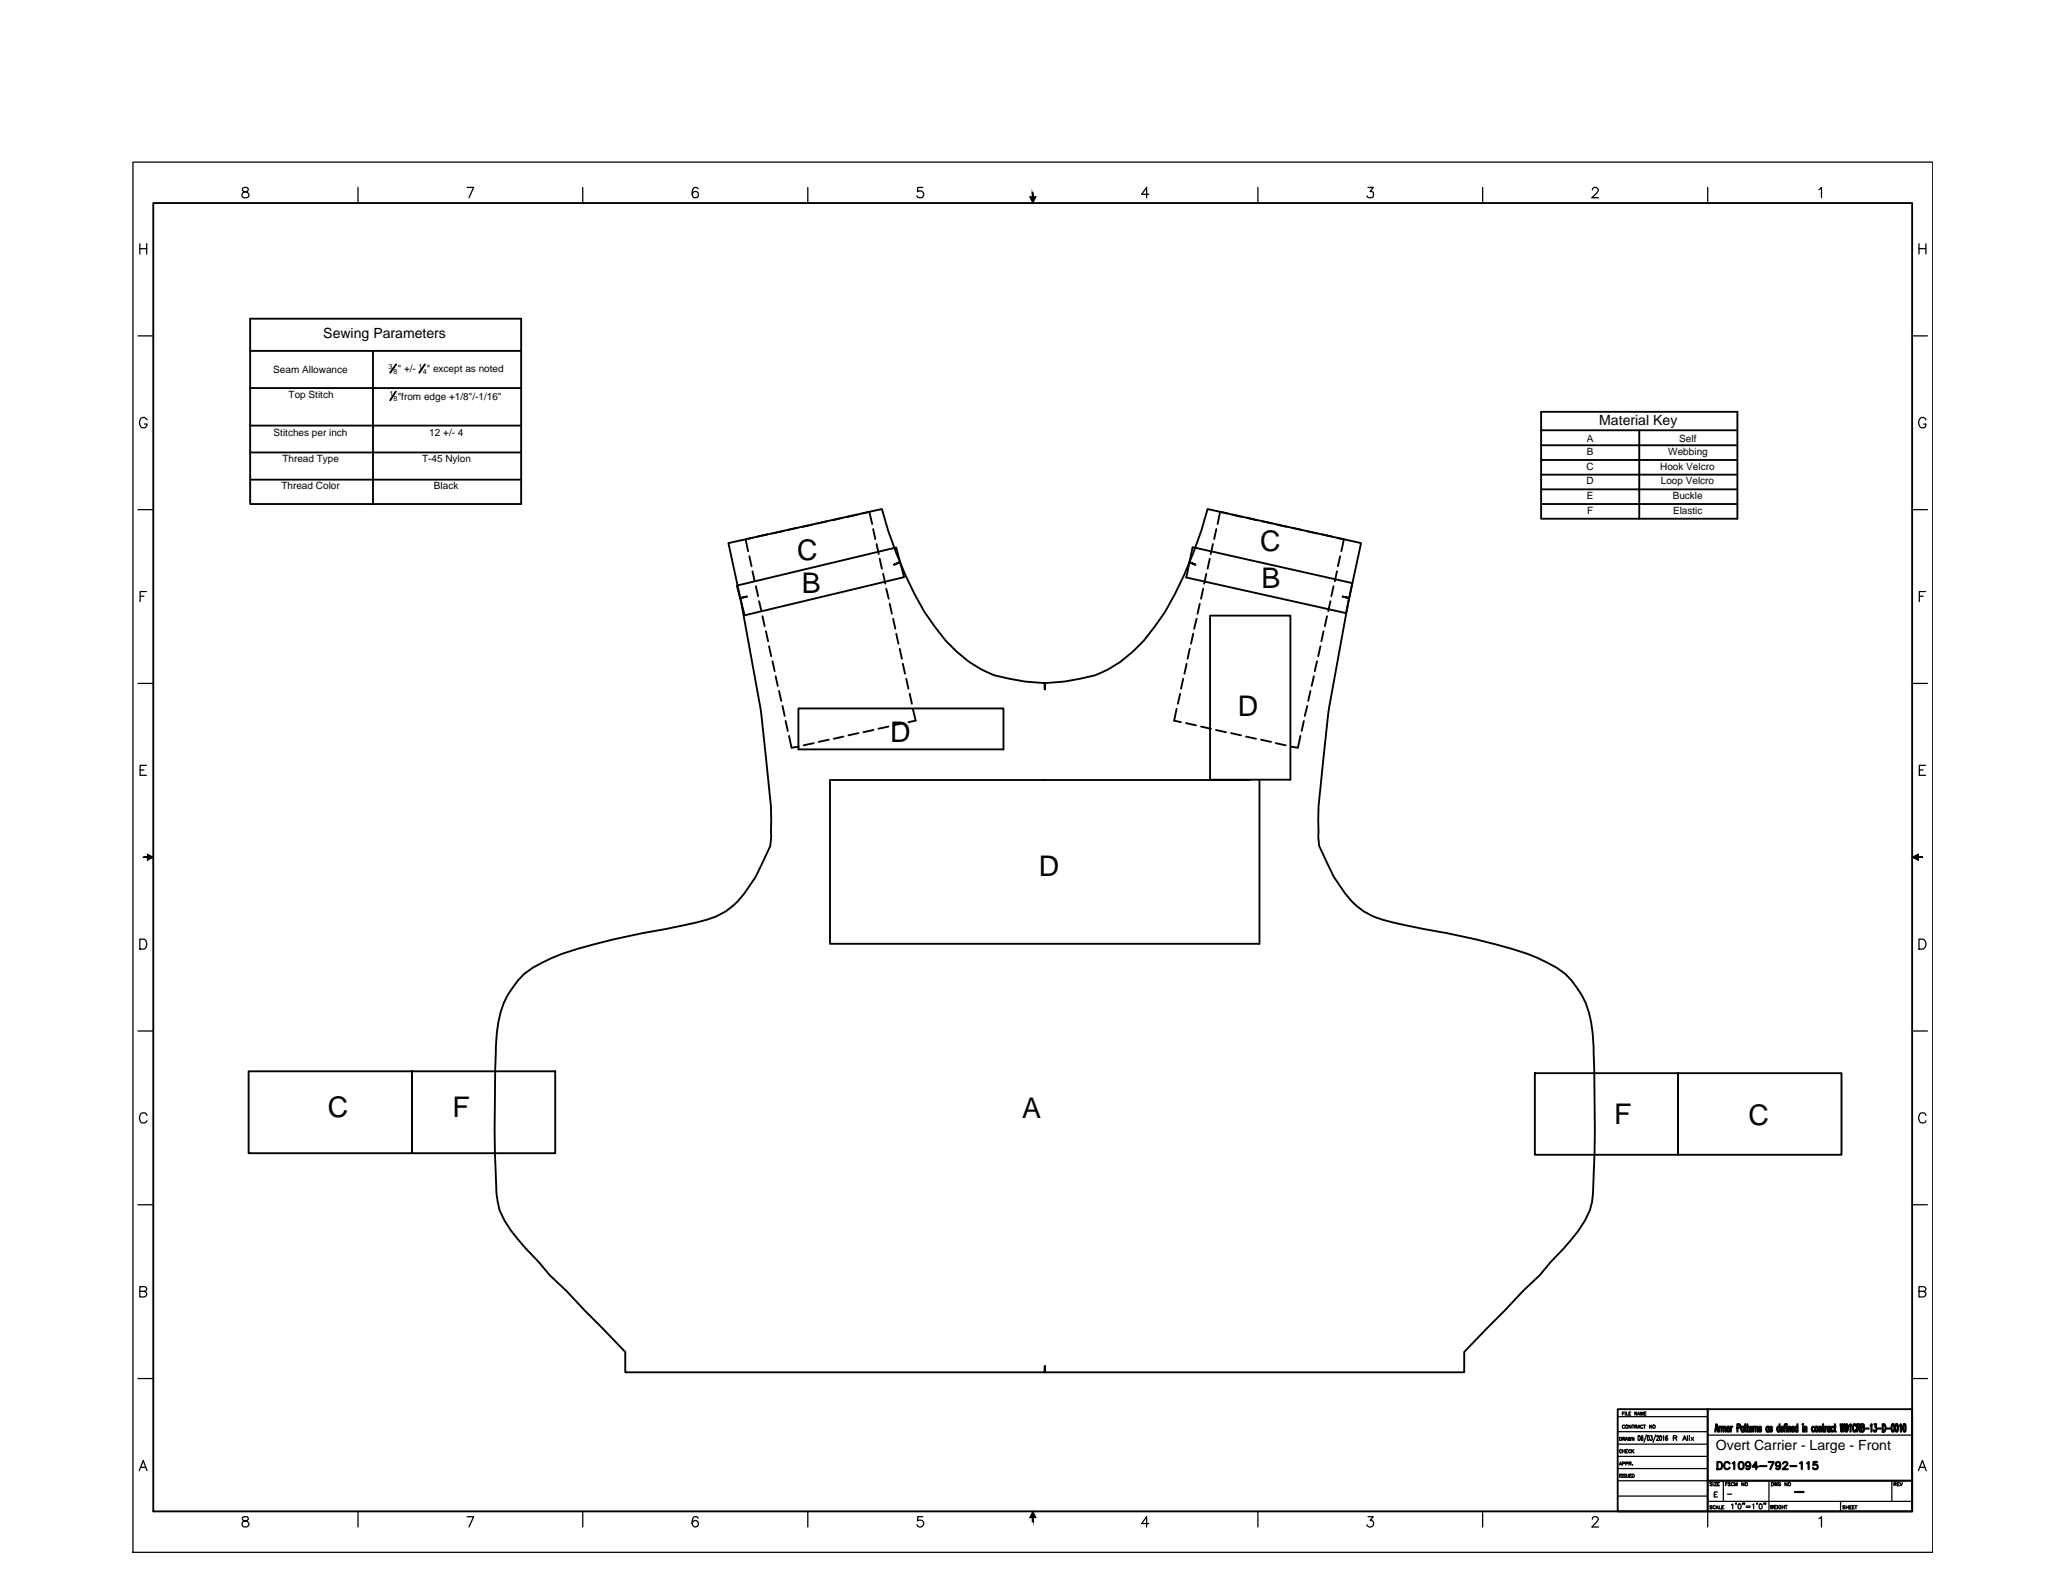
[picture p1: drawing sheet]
<svg xmlns="http://www.w3.org/2000/svg" width="279mm" height="216mm" viewBox="0 0 279 216" stroke-linecap="round" stroke-linejoin="round" font-family="sans-serif">
<!-- layer: T001L001 -->
<g fill="none" stroke="#000" stroke-width=".25">
<path d="M98.7 73.6l20.7-4.7 .9 3 1.6 4.2-.8 .4 .8-.4a38.4 38.4 0 0 0 6.2 10.7 16.5 16.5 0 0 0 6.6 4.7l4.1 .8 2.7 .2v.9v-.9l2.7-.2 2.1-.4a13.3 13.3 0 0 0 7.1-3.6 31.3 31.3 0 0 0 7-10.4l.7-1.8 .8 .4-.8-.4 1.6-4.2 .8-3 20.8 4.7-1.6 7.4-.9-.2 .9 .2-2.7 14.8-.7 6.8a64.6 64.6 0 0 0-.8 10.7l.2 1.3 1.1 2.5a15.2 15.2 0 0 0 4.9 6.3 16.5 16.5 0 0 0 5.5 1.9 154.6 154.6 0 0 1 14.5 3.2 22.3 22.3 0 0 1 7.3 3.4 11.9 11.9 0 0 1 3.7 8l.1 2.6a168.1 168.1 0 0 1-.2 20.3 11.5 11.5 0 0 1-2.8 5.1l-2.8 3.1-1.5 1.7-2.2 2.1-8 8.3v2.8h-56.8v-.9v.9h-56.8v-2.8l-8-8.3-2.3-2.1-1.4-1.7a30.3 30.3 0 0 1-4.7-5.7l-.6-1.4-.5-2.2a199.8 199.8 0 0 1 0-19.2 16 16 0 0 1 1.6-7.7 10 10 0 0 1 4.7-4.4 28.5 28.5 0 0 1 6.9-2.5 166.7 166.7 0 0 1 12.4-2.6 16.5 16.5 0 0 0 5.5-1.9 13.6 13.6 0 0 0 4.8-6.3l1.2-2.5 .2-1.3a64.6 64.6 0 0 0-.8-10.7l-.7-6.8-2.7-14.8 .8-.2-.8 .2zM101.5 75.3l.3 1.4M101.9 72.8l-.9 .3 .3 1.6M101.9 77.4l.3 1.3M102.4 79.4l.3 1.4M103.9 72.4l-1.3 .3M106 72l-1.4 .2M108 71.5l-1.3 .3M110 71.1l-1.3 .3M112.1 70.6l-1.4 .3M114.1 70.1l-1.4 .4M116.1 69.7l-1.3 .3"/>
<path d="M116.8 69.5l.9-.2 .4 1.7M118.3 71.7l.2 1.3M118.7 73.7l.3 1.3M119.1 75.7l.3 1.3M119.6 77.7l.3 1.4M120 79.7l.4 1.4M163 79.7l-.3 1.4M163.4 77.7l-.3 1.4M163.8 75.7l-.3 1.3M164.3 73.7l-.3 1.3M164.7 71.7l-.3 1.3M166.2 69.5l-1-.2-.3 1.7"/>
<path d="M166.8 69.7l1.4 .3M168.9 70.1l1.3 .4M170.9 70.6l1.4 .3M172.9 71.1l1.4 .3M175 71.5l1.3 .3M177 72l1.4 .2M179 72.4l1.4 .3M180.6 79.4l-.3 1.4M181.1 72.8l.9 .3-.3 1.6M181.1 77.4l-.3 1.3M181.5 75.3l-.3 1.4M102.8 81.4l.3 1.4"/>
<path d="M103.3 83.5l.3 1.3M103.7 85.5l.3 1.4M104.2 87.5l.3 1.4M104.6 89.6l.3 1.3M105 91.6l.3 1.3M105.5 93.6l.3 1.3M106 95.6l.3 1.4M106.4 97.6l.3 1.4M106.9 99.7l.3 1.6 1-.2M108.1 96h27.8v5.5h-27.8zM114.2 99.8l-1.3 .3M116.3 99.3l-1.4 .3"/>
<path d="M118.3 98.9l-1.4 .3M120.3 98.4l-1.3 .3M120.5 81.8l.3 1.3M121 83.8l.3 1.4M121.4 85.8l.3 1.4M121.8 87.9l.3 1.3M122.3 89.9l.3 1.4M122.4 97.9l-1.4 .3M122.7 91.9l.3 1.4M123.2 94l.3 1.3M123.6 96l.4 1.6-1 .2M159.4 96l-.4 1.6 .9 .2"/>
<path d="M159.8 94l-.3 1.3M160.2 91.9l-.3 1.4M160.6 97.9l1.4 .3M160.7 89.9l-.3 1.4M161.1 87.9l-.3 1.3M161.6 85.8l-.3 1.4M162.1 83.8l-.4 1.4M162.5 81.8l-.3 1.3M162.7 98.4l1.3 .3M163.9 83.4h10.9v22.2h-10.9zM164.7 98.9l1.3 .3M166.7 99.3l1.4 .3"/>
<path d="M168.8 99.8l1.3 .3M176.1 99.7l-.3 1.6-1-.2M176.6 97.6l-.3 1.4M177.1 95.6l-.4 1.4M177.5 93.6l-.3 1.3M177.9 91.6l-.3 1.3M178.4 89.6l-.3 1.3M178.8 87.5l-.3 1.4M179.3 85.5l-.3 1.4M179.7 83.5l-.3 1.3M180.2 81.4l-.3 1.4M110.2 100.7l-1.3 .3"/>
<path d="M112.2 100.2l-1.3 .3M169.3 105.6h-56.9v22.2h58.2v-22.2M170.8 100.2l1.3 .3M172.8 100.7l1.3 .3"/>
</g>
<!-- layer: 0 -->
<g fill="none" stroke="#000" stroke-width=".25">
<path d="M20.8 27.5h238.2v177.2h-238.2zM33.9 43.2h36.7v25.1h-36.7zM33.9 47.5h36.7M33.9 52.6h36.7M33.9 57.6h36.7M50.5 47.5v20.8M53.6 53l-.8 1.2M53.7 49.3l-.9 1.2M57.5 49.3l-.7 1.2M208.7 55.8h26.6v14.5h-26.6zM208.7 58.3h26.6M222 58.3v12"/>
<path d="M33.9 61.3h36.7M33.9 65h36.7M99.8 79.3l21.6-5.1 1 4-21.5 5.1zM161.5 74.1l21.6 4.9-.8 4-21.6-4.8zM208.7 60.3h26.6M208.7 62.3h26.6M208.7 64.3h26.6M208.7 66.3h26.6M208.7 68.3h26.6M33.7 145.1h22.1v11.1h-22.1zM55.8 145.1h19.4v11.1h-19.4zM207.9 145.4h19.4v11h-19.4z"/>
<path d="M227.3 145.4h22.1v11h-22.1zM219.1 190.9h39.9v13.8h-39.9z"/>
</g>
<!-- layer: AM_BOR -->
<g fill="#000" stroke="#000" stroke-width=".14">
<path d="M139.5 26.7h.8l-.4 .8zM20 115.7l.8 .4-.8 .4zM259 116.1l.8-.4v.8zM139.9 204.7l.4 .9h-.8z"/>
<path d="M139.8 26.1l.1 .6v-.6zM139.8 26.1l.1 .6h-.1z"/>
<path d="M19.4 116.1h.6zM19.4 116.1h.6z"/>
<path d="M259.8 116.1h.6zM259.8 116.1h.6h-.6z"/>
<path d="M139.8 205.6v.5h.1zM139.8 205.6h.1v.5z"/>
</g>
<g fill="none" stroke="#000" stroke-width=".17">
<path d="M18 22h243.8v188.3h-243.8zM18.9 33.7h1M18.9 33v1.4M19.9 33v1.4M32.9 25.5a.27 .27 0 0 0-.1 .2 .27 .27 0 0 0 .2 .2 .49 .49 0 0 1 .6 .2 .49 .49 0 0 1-.1 .6l-.4 .1-.3-.1a.51 .51 0 0 1 .1-.6 .51 .51 0 0 1 .5-.2 .27 .27 0 0 0 .2-.2 .27 .27 0 0 0-.1-.2l-.1-.1zM48.5 25.4v2.1M63.3 25.4h.8l-.6 1.4M78.9 25.4v2.1M94.5 25.6a.38 .38 0 0 0-.5-.1 .82 .82 0 0 0 .1 1.3 .43 .43 0 0 0 .5-.4 .43 .43 0 0 0-.4-.5 .43 .43 0 0 0-.5 .4M109.4 25.4v2.1M125 25.4h-.7v.6a.49 .49 0 0 1 .7 0 .49 .49 0 0 1-.1 .7 .49 .49 0 0 1-.7-.2M155.6 26.3h-1l.7-.9v1.4"/>
<path d="M170.4 25.4v2.1M185.3 25.4h.7l-.4 .5a.44 .44 0 0 1 .4 .5 .44 .44 0 0 1-.6 .4l-.1-.1-.2-.2M200.8 25.4v2.1M215.7 25.7v-.1l.2-.2a.45 .45 0 0 1 .6 .4l-.2 .3-.7 .7h.9M231.3 25.4v2.1M246.4 25.7l.3-.3v1.4M259.9 33v1.4M259.9 33.7h.9M260.8 33v1.4M18.7 45.5h2.1M19.9 56.9a.52 .52 0 0 0-.6-.4 .52 .52 0 0 0-.4 .6v.3a.51 .51 0 0 0 .5 .5 .51 .51 0 0 0 .5-.5h-.3M259 45.5h2"/>
<path d="M260.8 56.9a.5 .5 0 0 0-.6-.4 .5 .5 0 0 0-.3 .6v.3a.49 .49 0 0 0 .4 .6 .49 .49 0 0 0 .5-.6h-.3M18.7 69h2.1M259 69h2M18.7 92.6h2.1M19 80.8h.5M19.8 80.1h-.8v1.4M259 92.6h2M259.9 80.8h.5M260.8 80.1h-.9v1.4M19 104.3h.5M19.8 103.7h-.8v1.3h.8M259.9 104.3h.5"/>
<path d="M260.8 103.7h-.9v1.3h.9M18.7 139.6h2.1M18.9 127.2h.5a.71 .71 0 0 1 .5 .7 .71 .71 0 0 1-.5 .7h-.5zM259 139.6h2M259.9 127.2h.5a.71 .71 0 0 1 .5 .7 .71 .71 0 0 1-.5 .7h-.5zM19.9 151.1a.52 .52 0 0 0-.6-.4 .52 .52 0 0 0-.4 .5v.4a.53 .53 0 0 0 .4 .5 .53 .53 0 0 0 .6-.3M260.8 151.1a.5 .5 0 0 0-.5-.4 .5 .5 0 0 0-.4 .5v.4a.51 .51 0 0 0 .4 .5 .51 .51 0 0 0 .5-.3M18.7 163.2h2.1M18.9 174.9h.6a.36 .36 0 0 0 .4-.4l-.2-.2h-.8v1.4h.6a.38 .38 0 0 0 .4-.3 .38 .38 0 0 0-.2-.4l-.2-.1M259 163.2h2M259.9 174.9h.6a.32 .32 0 0 0 .3-.3 .32 .32 0 0 0-.3-.3h-.6v1.4h.6a.38 .38 0 0 0 .3-.4 .38 .38 0 0 0-.3-.4M18.7 186.7h2.1"/>
<path d="M18.9 199.2l.5-1.4 .5 1.4M19.1 198.7h.6M219.1 193.9h12.2M219.1 195.6h12.2M219.1 197.3h12.2M219.1 191.9h12.2M219.1 198.9h12.2M219.3 198.4l.2-.4 .1 .4M219.3 194.7a.22 .22 0 0 1 .3 .2 .22 .22 0 0 1-.3 .2zM219.3 199.7v.4M219.3 198.3h.3M219.6 196.5a.15 .15 0 0 0-.1-.2 .15 .15 0 0 0-.2 .2v.1a.15 .15 0 0 0 .2 .2 .15 .15 0 0 0 .1-.1"/>
<path d="M219.7 198.2h.3v-.1l-.3-.1v.4M219.7 191.5h.2M219.8 194.9h.2l.1-.1-.3-.1v.4M219.8 199.7h-.3v.1l.3 .2-.1 .1h-.2M219.8 196.3v.5M219.8 196.5h.3M219.9 194.9l.2 .2M220 191.2h-.3v.5M220 193.1a.17 .17 0 0 0-.2-.1 .17 .17 0 0 0-.1 .3 .16 .16 0 0 0 .1 .1 .16 .16 0 0 0 .2 0M220.1 196.3v.5M220.1 195.1l.2-.4 .1 .4M220.1 191.2v.5"/>
<path d="M220.1 199.7h-.2v.1l.2 .2v.1h-.2M220.2 198.2h.2v-.2h-.2v.4M220.2 196.5h.2M220.2 195h.2M220.3 191.2v.5h.2M220.3 199.7v.4h.2v-.4M220.4 196.3h-.2v.5h.2M220.5 194.7l.1 .4 .1-.4 .1 .4 .1-.4M220.6 198.2h.3v-.1l-.3-.1v.4M220.6 191.5h.1M220.7 199.9h.1M220.8 198.2l.1 .2"/>
<path d="M220.9 191.2h-.3v.5h.3M220.9 196.5a.15 .15 0 0 0-.2-.2 .15 .15 0 0 0-.1 .2v.1a.15 .15 0 0 0 .1 .2 .15 .15 0 0 0 .2-.1M220.9 193v.4l-.3-.4v.4M221 199.7h-.3v.4h.3M221 196.3v.5M221 199.7h.2a.24 .24 0 0 1 .1 .2 .24 .24 0 0 1-.1 .2h-.2zM221 193h.3M221.1 198.4h.1M221.1 196.5l.2 .3M221.2 193v.4M221.3 194.7v.4l-.3-.4v.4M221.3 196.3l-.3 .3"/>
<path d="M221.4 193.2h.3v-.2h-.3v.4M221.5 193.2l.2 .2M221.7 191.2v.5l-.3-.5v.5M221.8 191.7l.1-.5 .2 .5M221.8 193.4l.2-.4 .1 .4M221.8 191.5h.3M221.8 193.3h.3M221.9 194.5a.35 .35 0 0 1 .3 .2 .35 .35 0 0 1-.2 .4h-.1l-.1-.1zM222.2 191.7v-.5l.1 .5 .2-.5v.5M222.5 193.1a.2 .2 0 0 0-.3 0 .2 .2 0 0 0 0 .3 .2 .2 0 0 0 .3 0M222.5 194.5h-.2v.6a.19 .19 0 0 0 .2-.2 .19 .19 0 0 0-.2-.2v.2M222.6 193h.3"/>
<path d="M222.7 191.5h.2M222.7 193v.4M222.9 191.2h-.2v.5h.2M223 194.3l-.4 1.1M223.2 194.5h.1l.1 .1-.1 .5h-.1l-.1-.1zM223.5 194.5h.2v.2a.18 .18 0 0 1 .1 .3 .18 .18 0 0 1-.3 .1v-.1M223.7 193v.4l-.3-.4v.4M224.3 194.3l-.4 1.1M224.4 194.6v-.1h.2v.2l-.3 .4h.3M224.8 194.5a.35 .35 0 0 1 .3 .2 .35 .35 0 0 1-.2 .4h-.1v-.1zM225.2 194.6l.1-.1v.6M225.8 194.5a.35 .35 0 0 0-.3 .2 .35 .35 0 0 0 .2 .4 .19 .19 0 0 0 .2-.2 .19 .19 0 0 0-.2-.2l-.1 .2"/>
<path d="M226.6 194.8h.4l.1-.2-.2-.1h-.3v.6M226.9 194.8l.2 .3M227.9 195.1l.2-.6 .3 .6M228 194.9h.3M228.5 194.5v.6M228.8 194.5h.1M228.8 194.7v.4M229 194.7l.4 .4M229.4 194.7l-.4 .4M231.3 194.4h27.7M259 186.7h2M259.8 199.2l.6-1.4 .5 1.4"/>
<path d="M260 198.7h.7M32.9 205.5l-.1 .3 .2 .1a.58 .58 0 0 1 .7 .6 .47 .47 0 0 1-.6 .3 .47 .47 0 0 1-.3-.6l.1-.1 .6-.2 .1-.3a.52 .52 0 0 0-.7-.1zM48.5 204.7v2.1M63.3 205.4h.8l-.6 1.4M78.9 204.7v2.1M94.5 205.6a.42 .42 0 0 0-.5-.1 .81 .81 0 0 0 .2 1.3 .44 .44 0 0 0 .4-.4 .44 .44 0 0 0-.4-.4 .44 .44 0 0 0-.5 .4M109.4 204.7v2.1M125 205.4h-.7v.6a.49 .49 0 0 1 .7 0 .49 .49 0 0 1-.1 .8 .49 .49 0 0 1-.7-.3M155.6 206.4h-1l.7-1v1.4M170.4 204.7v2.1M185.3 205.4h.7l-.4 .5a.46 .46 0 0 1 .4 .6 .46 .46 0 0 1-.6 .3l-.3-.3M200.8 204.7v2.1"/>
<path d="M215.7 205.8l.1-.3h.5a.28 .28 0 0 1 .1 .4l-.8 .9h.9M219.1 202.6h12.2M219.1 200.6h12.2M231.3 204.7v2.1M231.3 203.4h27.7M231.9 200.9h-.3v.1l.3 .1-.1 .1h-.2M231.9 204l-.3-.1v.2l.3 .2-.2 .1-.1-.1M232 200.8v.4M232.2 200.8h.3l-.3 .4h.3M232.2 202.4h.2M232.3 204a.17 .17 0 0 0-.2 0 .17 .17 0 0 0-.1 .2l.1 .2 .2-.1M232.4 204.4l.2-.5 .1 .5"/>
<path d="M232.5 204.2h.2M232.6 202.1h-.4v.7h.4M232.6 201h.2M232.8 203.9v.5h.3M232.9 200.8h-.3v.4h.3M233.2 204.2h.2M233.4 200.6v2.8M233.5 203.9h-.3v.5h.3M233.7 201h.2M233.9 200.8h-.2v.4M233.9 202.4h.6M234.3 200.9h-.3l.1 .1 .2 .1v.1h-.3"/>
<path d="M234.5 203.8l.2-.1v.7M234.8 200.9a.2 .2 0 0 0-.3 0 .2 .2 0 0 0 0 .3 .2 .2 0 0 0 .3 0M234.9 201.2v-.4l.2 .4 .2-.4v.4M235.1 203.6v.2M235.4 203.8l.2-.1a.35 .35 0 0 1 .2 .3 .35 .35 0 0 1-.2 .4l-.2-.2zM236.1 203.6h-.1h.1l-.1 .2M236.2 200.8v.4l-.3-.4v.4M236.3 203.6l-.1 .2M236.5 204.2h.5M236.5 204h.5M237.4 203.8l.1-.1v.7M238 203.6h-.1h.1l-.1 .2"/>
<path d="M238.3 203.7h.1a.35 .35 0 0 1 .2 .3 .35 .35 0 0 1-.2 .4l-.2-.3zM238.9 203.6v.2M239.2 203.6h-.1h.1l-.1 .2M239.6 200.6v4.1M239.8 203.9l.1 .5 .1-.5 .1 .5 .1-.5M239.9 200.8a.22 .22 0 0 1 .3 .2 .22 .22 0 0 1-.3 .2zM240.3 200.8l.1 .4 .1-.4 .1 .4 .1-.4M240.3 204.1h.2M240.6 203.9h-.3v.5h.3M240.7 203.9v.5M241.1 200.9a.2 .2 0 0 0-.2 0 .2 .2 0 0 0 0 .3 .2 .2 0 0 0 .2 0v-.1h-.1M241.2 204a.15 .15 0 0 0-.2-.1 .15 .15 0 0 0-.1 .2v.1a.15 .15 0 0 0 .1 .2 .15 .15 0 0 0 .2-.2h-.1"/>
<path d="M241.4 204.1h.3M241.4 203.9v.5M241.7 203.9v.5M241.7 203.9h.3M241.9 203.9v.5M242 200.8v.4l-.3-.4v.4M246.4 205.7l.3-.3v1.4M249.3 203.4v1.3M249.9 204h-.3v.1l.3 .1-.1 .2-.2-.1M250 203.9v.5M250 204.2h.3M250.3 203.9v.5"/>
<path d="M250.5 204.2h.1M250.8 203.9h-.3v.5h.3M250.9 204.2h.2M251.1 203.9h-.2v.5h.2M251.2 203.9h.3M251.3 203.9v.5M256.2 200.6v2.8M256.5 201h.3v-.1l-.3-.1v.4M256.7 201l.1 .2M257 201h.1M257.2 200.8h-.2v.4h.2M257.3 200.8l.2 .4 .2-.4"/>
<circle cx="220.3" cy="193.2" r=".2"/>
<circle cx="224" cy="193.2" r=".21"/>
<circle cx="236.5" cy="201" r=".21"/>
<circle cx="242.4" cy="201" r=".21"/>
</g>
<g fill="none" stroke="#000" stroke-width=".3">
<path d="M231.3 190.9v13.8M232.3 193.9l.2-1 .2 1M232.3 193.6h.3M232.6 198a.51 .51 0 0 1 .6 .5 .51 .51 0 0 1-.6 .5zM232.8 193.2v.7M233 193.2l-.1 .1-.1 .2M233.1 193.4l.2-.2 .1 .1v.6M233.1 193.2v.7M233.4 193.4l.2-.2 .1 .1v.6M234 193.3a.32 .32 0 0 1 .3 .2 .32 .32 0 0 1-.1 .4h-.2l-.1-.3zM234.2 198.2a.41 .41 0 0 0-.5-.1 .41 .41 0 0 0-.2 .5 .38 .38 0 0 0 .3 .4 .38 .38 0 0 0 .4-.2M234.4 193.2v.7"/>
<path d="M234.6 193.2l-.1 .1-.1 .2M234.7 198.2l.2-.2v1M235.3 193.4l.3-.1 .1-.2-.1-.2h-.3v1M235.6 198.1a.38 .38 0 0 1 .5 .1 .64 .64 0 0 1-.2 .8h-.3l-.1-.2v-.4zM236.1 193.4v-.1a.32 .32 0 0 0-.3 .2 .32 .32 0 0 0 .1 .4h.1l.1-.2M236.1 193.2v.7M236.3 193.2h.2M236.4 192.9v.8l.1 .2M236.6 193.2h.2M236.7 192.9v.8v.2h.1M237 193.5h.3l-.2-.3a.42 .42 0 0 0 0 .7l.2-.2M237 198.4a.32 .32 0 0 1-.4 .2 .32 .32 0 0 1-.1-.5 .32 .32 0 0 1 .5 0v.5l-.1 .4h-.2l-.2-.1"/>
<path d="M237.4 193.2v.7M237.6 193.2l-.1 .1-.1 .2M237.8 193.4l.1-.2 .1 .1 .1 .6M237.8 193.2v.7M238.1 198.7h-.7l.4-.7v1M238.4 198.6h.8M238.5 193.4l-.1-.2-.2 .2 .3 .3v.2h-.2l-.1-.2M239.5 193.4v-.1a.32 .32 0 0 0-.4 .2 .32 .32 0 0 0 .2 .4h.1l.1-.2M239.5 198h.7l-.5 1M239.5 193.2v.7M240 193.4l-.1-.2-.2 .2 .3 .2v.3h-.2l-.1-.2M241 193.4l-.1-.1a.32 .32 0 0 0-.3 .2 .32 .32 0 0 0 .2 .4h.1l.1-.2"/>
<path d="M241 192.9v1M241.1 198.4a.3 .3 0 0 1-.4 .2 .3 .3 0 0 1-.2-.4 .3 .3 0 0 1 .5-.1l.1 .3a.47 .47 0 0 1-.3 .6l-.2-.1M241.2 193.5h.3l-.1-.3a.37 .37 0 0 0-.2 .4 .37 .37 0 0 0 .2 .3l.1-.2M241.5 198.2a.3 .3 0 0 1 .3-.2 .3 .3 0 0 1 .3 .3l-.7 .7h.7M241.6 193.2h.2M241.8 192.9l-.1 .2v.8M242 192.9v.1zM242 193.3v.6M242.2 193.4v-.1h.3v.6M242.2 193.2v.7M242.5 198.6h.8M242.7 193.5h.3l-.1-.3-.2 .2v.3l.1 .2 .2-.2"/>
<path d="M243.4 193.4l-.1-.2-.2 .2 .1 .5h.1l.1-.2M243.4 192.9v1M243.8 198.2l.2-.2v1M244.2 192.9v.1zM244.2 193.3v.6M244.4 193.4v-.1h.3v.6M244.4 193.2v.7M244.7 198.2l.3-.2v1M245.7 193.4v-.1a.32 .32 0 0 0-.4 .2 .32 .32 0 0 0 .2 .4h.2v-.2M245.9 193.3l.2-.1 .1 .2v.3l-.1 .2h-.2l-.1-.3zM246.1 198h-.5v.4a.34 .34 0 0 1 .5 0 .34 .34 0 0 1-.1 .5 .34 .34 0 0 1-.5-.1M246.4 193.4v-.1h.2v.6"/>
<path d="M246.4 193.2v.7M246.8 193.2h.2M246.9 192.9v1h.1M247.2 193.2v.7M247.4 193.2l-.2 .1v.2M247.8 193.4l-.1-.1a.32 .32 0 0 0-.3 .2 .32 .32 0 0 0 .2 .4h.1l.1-.2M247.8 193.2v.7M248.3 193.4l-.1-.2a.42 .42 0 0 0 0 .7l.1-.2M248.4 193.2h.2M248.5 192.9v1h.1M249.3 192.9l.1 1 .1-1 .2 1 .1-1M250.2 193.2v.3a.28 .28 0 0 1-.3-.3 .28 .28 0 0 1 .3-.3v.2v.6l-.1 .2-.1-.2"/>
<path d="M250.5 193.1l.1-.2v1M251.3 193.2l-.1-.3a.58 .58 0 0 0-.2 .8l.1 .2h.1l.1-.2M251.5 193.4l.4-.1v-.4h-.4v1M251.7 193.4l.2 .5M252.1 193.4l.3-.1v-.2l-.1-.2h-.2v1h.2l.1-.2-.1-.3M252.6 193.5h.5M253.3 193.1l.2-.2v1M253.8 192.9h.3l-.1 .4a.35 .35 0 0 1 .1 .3 .35 .35 0 0 1-.2 .3l-.1-.2M254.3 193.5h.5M255 192.9h.2a.69 .69 0 0 1 0 1h-.2zM255.5 193.5h.5M256.3 192.9h.2l.1 .4-.1 .6h-.1h-.1l-.1-.4z"/>
<path d="M256.8 192.9h.2l.1 .4-.1 .6h-.1h-.1l-.1-.4zM257.3 193.1l.1-.2v1M257.8 192.9h.2l.1 .2v.6l-.1 .2h-.2l-.1-.4zM231.3 200.6h27.7M243.1 202.1h1.2"/>
</g>
<g font-size="3.9">
<text x="108" y="75.8">C</text>
<text x="170.7" y="74.6">C</text>
<text x="108.6" y="80.3">B</text>
<text x="170.8" y="79.7">B</text>
<text x="120.6" y="100.4">D</text>
<text x="167.7" y="97">D</text>
<text x="140.7" y="118.6">D</text>
<text x="44.4" y="151.3">C</text>
<text x="61.3" y="151.3">F</text>
<text x="138.4" y="151.5">A</text>
<text x="218.6" y="152.2">F</text>
<text x="236.8" y="152.3">C</text>
</g>
<g font-size="1.9">
<text x="43.8" y="45.8">Sewing Parameters</text>
<text x="216.6" y="57.5">Material Key</text>
<text x="232.4" y="196.4">Overt Carrier - Large - Front</text>
</g>
<g font-size="1.4">
<text x="37" y="50.6">Seam Allowance</text>
<text x="39.1" y="53.9">Top Stitch</text>
<text x="53.9" y="50.4">&quot; +/-</text>
<text x="57.8" y="50.4">&quot; except as noted</text>
<text x="37.1" y="59">Stitches per inch</text>
<text x="53.9" y="54.1">&quot;from edge +1/8&quot;/-1/16&quot;</text>
<text x="58.1" y="59">12 +/- 4</text>
<text x="214.9" y="59.8">A</text>
<text x="227.4" y="59.8">Self</text>
<text x="38.2" y="62.6">Thread Type</text>
<text x="57.2" y="62.6">T-45 Nylon</text>
<text x="214.9" y="63.6">C</text>
<text x="214.9" y="65.6">D</text>
<text x="214.9" y="61.6">B</text>
<text x="224.8" y="63.6">Hook Velcro</text>
<text x="224.9" y="65.6">Loop Velcro</text>
<text x="225.9" y="61.6">Webbing</text>
<text x="38.1" y="66.3">Thread Color</text>
<text x="58.8" y="66.3">Black</text>
<text x="214.9" y="67.6">E</text>
<text x="214.9" y="69.6">F</text>
<text x="226.5" y="67.6">Buckle</text>
<text x="226.6" y="69.6">Elastic</text>
</g>
<g font-size="1">
<text x="52.6" y="49.9">3</text>
<text x="52.8" y="53.6">1</text>
<text x="53.3" y="50.6">8</text>
<text x="56.7" y="49.9">1</text>
<text x="57.2" y="50.6">4</text>
<text x="53.3" y="54.3">8</text>
</g>
</svg>
